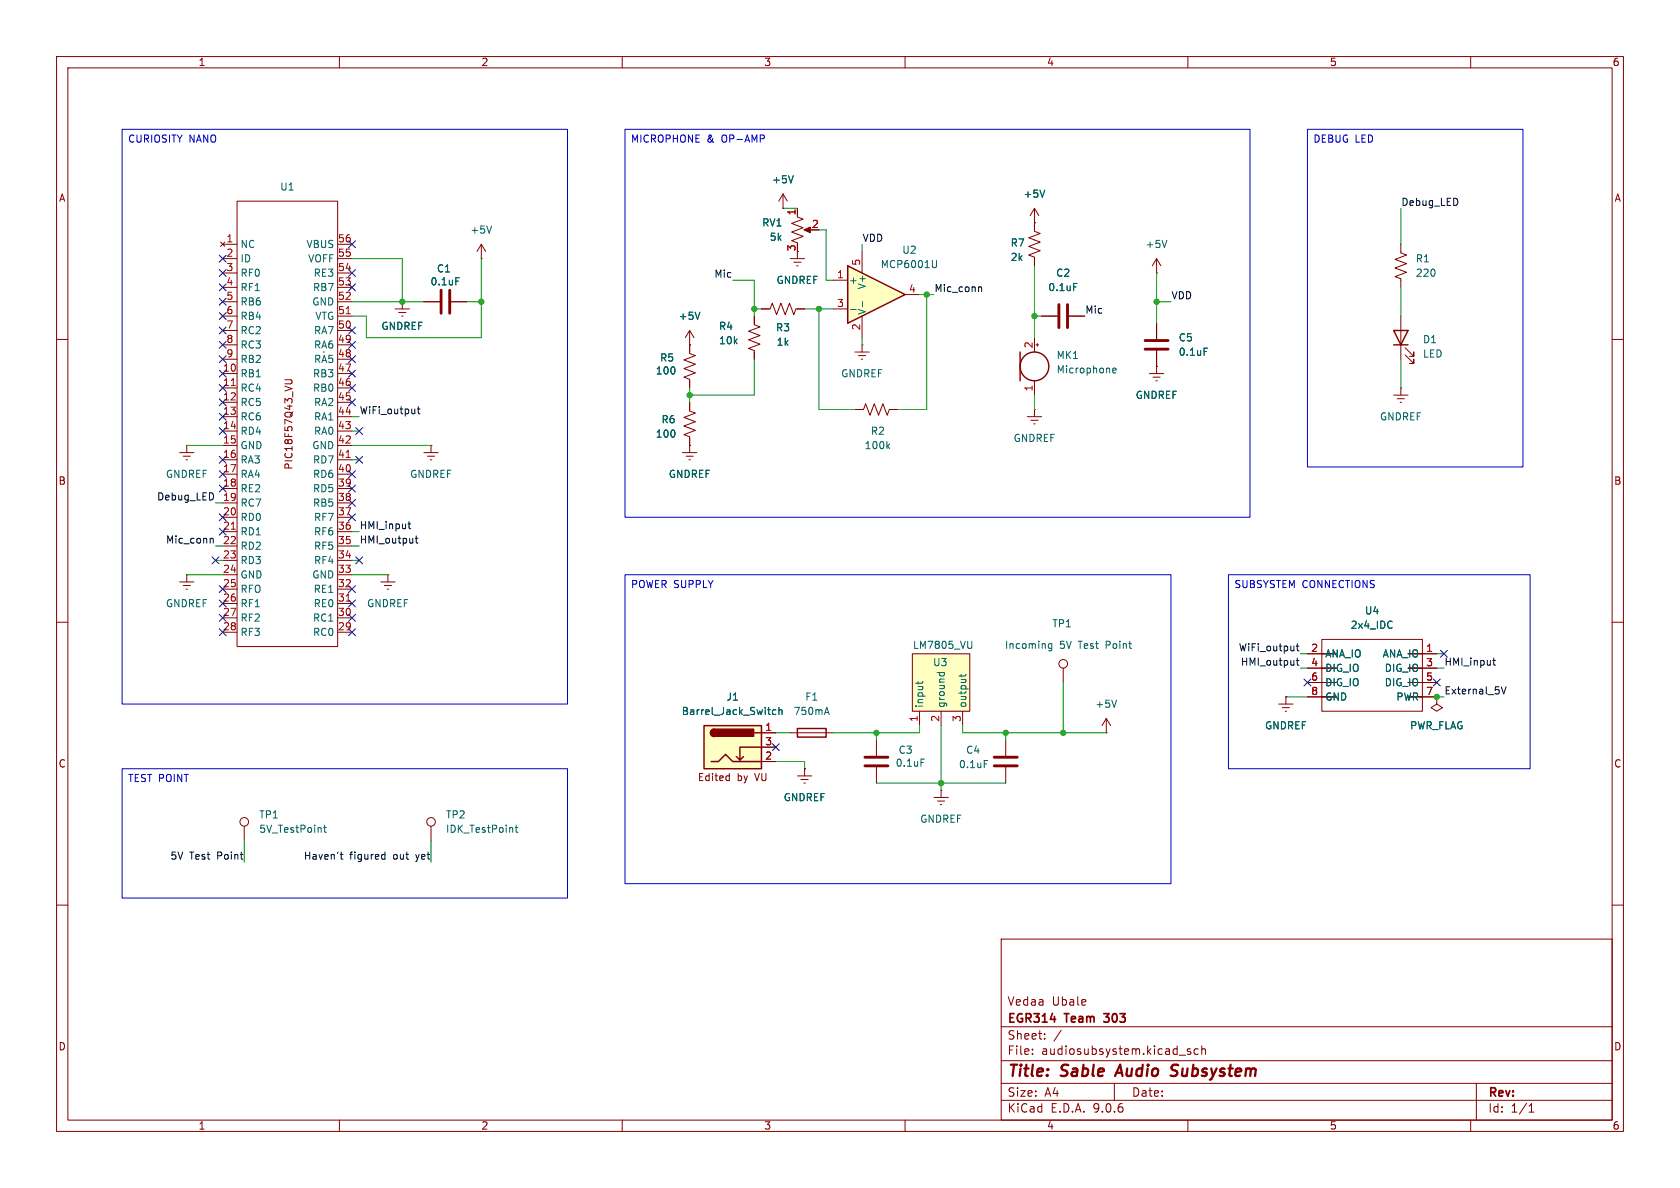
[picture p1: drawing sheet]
<svg xmlns="http://www.w3.org/2000/svg" width="297mm" height="210mm" viewBox="0 0 297 210" stroke-linecap="round" stroke-linejoin="round" font-family="sans-serif">
<g fill="none" stroke="#840000" stroke-width=".18">
<path d="M10 10h277v190h-277zM12 12h273v186h-273zM60 10v2M110 10v2M160 10v2M210 10v2M260 10v2M41.9 35.6h17.8v78.7h-17.8zM138.4 36.8h.1M138.4 34.3l-.7 1.3M138.4 34.3l.8 1.3M138.4 34.3v2.5"/>
<path d="M182.9 39.4h.1M182.9 36.8v4.1l1 .4-2 .7 2 .8-2 .8 2 .7-2 .8 1 .4v1.5M182.9 36.8l-.8 1.3M182.9 36.8l.7 1.3M39 42.8l.8 .8M39.4 53.3h2.5M39.4 55.9h2.5M39.4 43.2h2.5M39.4 45.7h2.5M39.4 48.3h2.5M39.4 50.8h2.5M39.4 58.4h2.5"/>
<path d="M39.8 42.8l-.8 .8M59.7 53.3h2.5M59.7 55.9h2.5M59.7 43.2h2.5M59.7 45.7h2.5M59.7 48.3h2.5M59.7 50.8h2.5M59.7 58.4h2.5M69.8 54.6h2.6M70.5 55.2h1.3M71 55.9h.2M71.1 53.3h.1"/>
<path d="M71.1 53.3v1.3M74.9 53.3h2.8M79.8 53.3h2.7M85.1 45.7h.1M85.1 43.2l-.8 1.3M85.1 43.2l.8 1.3M85.1 43.2v2.5M121.9 58.4v4.1l1 .4-2 .7 2 .8-2 .8 2 .7-2 .8 1 .4v1.5M121.9 58.4l-.7 1.3M121.9 58.4l.8 1.3M133.3 55.9v1.5l1.1 .4-2.1 .7 2.1 .8-2.1 .8 2.1 .7-2.1 .8 1 .4v1.5M134.6 54.6h1.5l.4-1 .8 2 .7-2 .8 2 .8-2 .7 2 .4-1h1.5"/>
<path d="M182.9 59.7v2.5M184.1 55.9h2.8M189 55.9h2.8M247.6 43.2v1.5l1.1 .4-2.1 .7 2.1 .8-2.1 .8 2.1 .7-2.1 .8 1 .4v1.5M10 60h2M39.4 63.5h2.5M39.4 61h2.5M39.4 66h2.5M39.4 68.6h2.5M39.4 71.1h2.5M39.4 73.7h2.5M39.4 76.2h2.5"/>
<path d="M39.4 78.7h2.5M50.4 67.1h1l.2 .3v.3l-.2 .2h-1M59.7 63.5h2.5M59.7 61h2.5M59.7 66h2.5M59.7 68.6h2.5M59.7 71.1h2.5M59.7 73.7h2.5M59.7 76.2h2.5M59.7 78.7h2.5M121.9 61h.1M121.9 71.1v1.5l1 .4-2 .8 2 .7-2 .8 2 .8-2 .7 1 .4v2.8"/>
<path d="M121.9 78.7h.1M151.1 62.2h2.6M151.8 62.9h1.2M152.3 63.5h.2M152.4 61h.1M152.4 61v1.2M181.6 73.7h2.5M182.2 74.3h1.3M182.8 74.9h.2M182.9 72.4h.1M182.9 67.3v2.6M182.9 72.4v1.3"/>
<path d="M183.1 61h.5M183.4 60.7v.5M285 60h2M39.4 81.3h2.5M39.4 83.8h2.5M39.4 86.4h2.5M39.4 88.9h2.5M39.4 91.4h2.5M39.4 94h2.5M39.4 96.5h2.5M39.4 99.1h2.5M59.7 81.3h2.5"/>
<path d="M59.7 83.8h2.5M59.7 86.4h2.5M59.7 88.9h2.5M59.7 91.4h2.5M59.7 94h2.5M59.7 96.5h2.5M59.7 99.1h2.5M120.6 80h2.6M121.3 80.6h1.3M121.8 81.3h.2M10 110h2M39.4 104.1h2.5"/>
<path d="M39.4 101.6h2.5M39.4 106.7h2.5M39.4 109.2h2.5M39.4 111.8h2.5M59.7 104.1h2.5M59.7 101.6h2.5M59.7 106.7h2.5M59.7 109.2h2.5M59.7 111.8h2.5M67.3 102.9h2.5M67.9 103.5h1.3M68.5 104.1h.2"/>
<path d="M68.6 101.6h.1M68.6 101.6v1.3M285 110h2M141 137.2h2.5M141.6 137.8h1.3M142.1 138.4h.3M142.2 135.9h.1M142.2 135.9v1.3M76.2 146.1v2.5M10 160h2M177 166h108v32h-108zM285 160h2"/>
<path d="M60 198v2M110 198v2M160 198v2M177 194.5h108M177 191.5h108M177 187.5h108M177 181.5h108M182.5 186.3v.1M182.5 185.5v.1M184.7 183.6v.1M184.7 182.8v.1M187.6 182.1l-1.3 2"/>
<path d="M197 191.5v3M210 198v2M210.5 185.5l-.4-.1-.2 .2 .1 .2 .5 .2v.3h-.6M211.8 185.5l-.4-.1-.3 .3v.4l.1 .2h.6M212.5 185.5l.2-.1 .3 .1 .1 .9M212.5 184.9v1.5M260 198v2M261 191.5v6.5M270.3 196.6h.9M270.3 195.5l.4-.4v1.5"/>
<circle cx="76.2" cy="145.3" r=".76"/>
</g>
<path d="M198 188.2l-.9 2M207.2 189l.8 .4M208 190l-.3 .2h-.5M208 188.2h-.4l-.5 .4" fill="none" stroke="#840000" stroke-width=".4"/>
<path d="M195.1 179.2h1M195.1 180.5l.2 .2" fill="none" stroke="#840000" stroke-width=".3"/>
<path d="M86.9 39.9l-.4 1.3M140.2 31.1l-.4 1.2M184.7 33.6l-.4 1.3M80.6 49.1h.6M123.7 55.2l-.4 1.3M189.8 50.1h.6M196.7 65.5l.6-.1v-.3h-.4l-.2 .2 .1 .6h.5M91.1 146.3h.5M91.2 145.9v1.1l.4 .1" fill="none" stroke="#006464" stroke-width=".18"/>
<path d="M78 51.3v4.1M79.5 51.3v4.1M187.2 53.8v4.1M188.7 53.8v4.1" fill="none" stroke="#840000" stroke-width=".51"/>
<path d="M61.2 55.5h.7M40.9 68.2h.7M40.9 93.6h.7M61.2 80.9h.7M61.2 106.3h.7" fill="none" stroke="#a90000" stroke-width=".18"/>
<g fill="none" stroke="#840000" stroke-width=".25">
<path d="M180.3 62.2v5.1"/>
<circle cx="182.9" cy="64.8" r="2.54"/>
</g>
<path d="M124.5 128.3h10.1v7.6h-10.1z" fill="#ffffc2"/>
<path d="M124.5 128.3h10.1v7.6h-10.1zM125.7 134.6h1.3l1.3-1.2 1.2 1.2h5.1M126.2 128.9a.64 .64 0 0 0-.6 .6 .64 .64 0 0 0 .6 .7M131.4 133.7l-.6 .7M133.3 129.5h1.3M134.6 132.1h-3.8v2.3l-.6-.7" fill="none" stroke="#840000" stroke-width=".25"/>
<g fill="#840000" stroke="#840000" stroke-width=".25">
<path d="M125.8 129.1l.4-.2v1.3a.63 .63 0 0 1-.5-.4 .63 .63 0 0 1 .1-.7z"/>
<path d="M126.2 128.9h7v1.3h-7z"/>
</g>
<g fill="none" stroke="#840000" stroke-width=".18">
<path d="M128.6 137.1l.3 .1M128.9 136.7v1.3M128.9 137.9l-.3 .1M134.6 129.5h2.6M134.6 132.1h2.6M134.6 134.6h2.6M166.4 139.7h.1M166.4 139.7v1.3M177.8 130.8v2.8M177.8 135.6v2.8M195.6 129.5h.1M195.6 127l-.8 1.3"/>
<path d="M195.6 127l.7 1.3M195.6 127v2.5M226.1 124.5h2.5M226.7 125.1h1.3M227.2 125.7h.3M227.3 123.2h.1M227.3 123.2v1.3M165.1 141h2.5M165.7 141.6h1.3M166.2 142.2h.3"/>
</g>
<path d="M137.2 125.5h-.4l-.2 .2 .1 .5h.5M137.7 125.6l.2-.1h.3v.8M137.7 125v1.3M174 134.4h.6M197.4 123.8l-.4 1.2" fill="none" stroke="#006464" stroke-width=".18"/>
<path d="M175.8 133.9h4M175.8 135.4h4" fill="none" stroke="#840000" stroke-width=".51"/>
<path d="M161.3 115.6h10.1v10.1h-10.1z" fill="#ffffc2"/>
<g fill="none" stroke="#840000" stroke-width=".18">
<path d="M141 38.4l1 .3-2 .8 2 .8-2 .7 2 .8-2 .7 1 .4v.3M141 36.8v1.3M139.7 45.7h2.5M140.3 46.4h1.3M140.8 47h.3M141 44.5v1.2M142.5 40.6h1M204.5 48.3h.1M204.5 45.7v2.6M204.5 57.2v2.7M204.5 45.7l-.8 1.3M204.5 45.7l.7 1.3"/>
<path d="M76.2 78.7h.1M76.2 78.7v1.3M203.2 66h2.5M203.8 66.7h1.3M204.3 67.3h.3M204.5 64.8h.1M204.5 62v4M246.4 69.9h2.5M247 70.5h1.3M247.5 71.1h.3M247.6 68.6h.1M247.6 68.6v1.3"/>
<path d="M74.9 80h2.6M75.6 80.6h1.2M76.1 81.3h.2M31.7 102.9h2.6M32.4 103.5h1.3M32.9 104.1h.2M33 101.6h.1M33 101.6v1.3M161.3 115.6h10.1v10.1h-10.1zM188 118.1v2.6M231.1 115.6h2.6M231.1 118.1h2.6"/>
<path d="M233.7 113h17.8v12.7h-17.8zM233.7 118.1h2.5zM248.9 115.6h2.6zM248.9 118.1h2.6zM251.5 115.6h2.5M251.5 118.1h2.5M154.9 130.8v2.8M154.9 135.6v2.8M162.6 125.7v2.6M166.4 125.7v2.6M170.2 125.7v2.6M231.1 120.7h2.6"/>
<path d="M231.1 123.2h2.6M233.7 120.7h2.5zM248.9 120.7h2.6zM248.9 123.2h2.6zM251.5 120.7h2.5M251.5 123.2h2.5M254 123.2v1.3l1 .6-1 .6-1-.6 1-.6M254 123.2h.1"/>
<circle cx="188" cy="117.3" r=".76"/>
</g>
<g fill="none" stroke="#006464" stroke-width=".18">
<path d="M206.3 42.5l-.4 1.3M212.9 61.5h.6M165.7 118.9h1.2M166.2 118.9l-.1 .4M166.9 118.9v.4M169.9 119.2v.5M170.8 119.2l-.2 .3h-1.1M171.8 113.4v1l-.2 .2M185.9 113.8v1l-.2 .2h-.3M185.9 113.8h-.3l-.3 .2 .2 .6h.4M162.3 120.5v.4M162.8 134.2h.6"/>
<path d="M163.1 120.5l-.1 .3h-1.1"/>
</g>
<path d="M202.4 60.2h4.1M202.4 61.7h4.1M152.9 135.4h4.1M152.9 133.9h4.1" fill="none" stroke="#840000" stroke-width=".51"/>
<path d="M142.1 40.6l1.2-.5v1z" fill="#840000" stroke="#840000" stroke-width=".18"/>
<path d="M149.9 47l10.1 5.1-10.1 5.1z" fill="#ffffc2"/>
<path d="M149.9 47l10.1 5.1-10.1 5.1zM246.4 58.4h2.5l-1.3 2.6zM246.4 61h2.5M141 128.8h5v1.5h-5z" fill="none" stroke="#840000" stroke-width=".25"/>
<g fill="none" stroke="#840000" stroke-width=".18">
<path d="M138.4 36.8h.1M141 36.8v1.3M182.9 39.4h.1M182.9 39.4v1.2M71.1 53.3h.1M74.9 53.3h2.8M79.8 53.3h2.7M133.3 55.9v1.3M134.6 54.6h1.3M141 54.6h1.2M147.3 49.5h2.6M147.3 54.6h2.6"/>
<path d="M152.4 44.5v3.8M152.4 55.9v3.8M160 52.1h2.6M182.9 45.7v1.3M184.1 55.9h2.8M189 55.9h2.8M204.5 57.2v2.7M247.6 55.9v7.6M33 78.7h.1M33 78.7v1.3M121.9 78.7h.1M121.9 61h.1"/>
<path d="M121.9 61v1.2M121.9 67.3v1.3M121.9 71.1v1.3M121.9 77.5v1.2M133.3 62.2v1.3M151.1 72.4h1.6l.3-1 .8 2 .8-2 .7 2 .8-2 .7 2 .4-1h1.5M204.5 64.8h.1M204.5 62v2.8M248.4 62.7l1.5 1.6v-.8v.8h-.7M248.4 61.5l1.5 1.5v-.8v.8h-.7M31.7 80h2.6M32.4 80.6h1.3"/>
<path d="M32.9 81.3h.2M231.1 115.6h2.6M231.1 118.1h2.6M251.5 115.6h2.5M251.5 118.1h2.5M134.6 129.5h2.6M134.6 132.1h2.6M134.6 134.6h2.6M139.7 129.5h7.6M142.2 135.9h.1M227.3 123.2h.1M231.1 120.7h2.6"/>
<path d="M231.1 123.2h2.6M251.5 120.7h2.5M251.5 123.2h2.5M254 123.2h.1M43.2 146.1v2.5"/>
<circle cx="43.2" cy="145.3" r=".76"/>
</g>
<g fill="none" stroke="#006464" stroke-width=".18">
<path d="M140.2 31.1l-.4 1.2M184.7 33.6l-.4 1.3M80.6 49.1h.6M123.7 55.2l-.4 1.3M150.4 54.7h1M152.5 53.3v1M165.6 46v1.1l-.2 .2h-.3M189.8 50.1h.6M156.9 78.8l.4 .5M157.3 78.5l-.5 .5M212.9 61.5h.6M137.2 125.5h-.4l-.2 .2 .1 .5h.5"/>
<path d="M137.7 125.6l.2-.1h.3v.8M137.7 125v1.3M145.9 125.9h.6M146.2 125l.4 1.3M57.2 146.3h.5M57.4 145.9v1.1l.3 .1"/>
</g>
<g fill="none" stroke="#0f0f0f" stroke-width=".18">
<path d="M173.1 50.8h.4v.8M73.8 72.3h.4M73.9 71.9v1.1l.3 .1M37.2 95.2h.4l.1 .8M72.1 92.6h.5M72.3 92.2v1.1l.3 .2M73.4 95.2h.5M73.6 94.7v1.1l.3 .2M229.2 116.8h.4M229.2 114.2h.4M229.3 113.8v1.1l.3 .2M229.3 116.3v1.1l.3 .2"/>
<path d="M263.9 116.8h.5M264.1 116.3v1.1l.3 .2M265.4 121.4l.4 1.3 .5-1.3M60.1 151h.5M60.3 150.6v1.1l.3 .2M67.7 151l.4 .1M68.1 151.8l-.4 .1M68.1 150.6v1.3"/>
</g>
<g fill="none" stroke="#009600" stroke-width=".18">
<path d="M138.4 36.8h2.6M247.6 36.8v6.4M62.2 45.7h8.9v7.6M62.2 53.3h12.7M82.5 53.3h2.6M85.1 45.7v14h-20.3v-3.8h-2.6M129.5 49.5h3.8v6.4M133.3 54.6h1.3M142.2 54.6h5.1M144.8 54.6v17.8h6.3M144.8 40.6h1.2v8.9h1.3M152.4 43.2v1.3"/>
<path d="M152.4 59.7v1.3M162.6 52.1h2.5M163.8 52.1v20.3h-5.1M182.9 55.9h1.2M182.9 47v12.7M204.5 53.3h2.5M204.5 48.3v8.9M247.6 50.8v5.1M33 78.7h6.4M62.2 78.7h14M62.2 76.2h1.3M62.2 73.7h1.3"/>
<path d="M121.9 68.6v2.5M133.3 63.5v6.4h-11.4M182.9 69.9v2.5M247.6 63.5v5.1M38.1 99.1h1.3M38.1 96.5h1.3M38.1 88.9h1.3M62.2 99.1h1.3M62.2 96.5h1.3M62.2 81.3h1.3M62.2 94h1.3M33 101.6h6.4"/>
<path d="M62.2 101.6h6.4M229.9 118.1h1.2M229.9 115.6h1.2M254 118.1h1.3M254 115.6h1.3M137.2 134.6h5v1.3M137.2 129.5h2.5M154.9 129.5v1.3M154.9 138.4h22.9M162.6 128.3v1.2h-15.3M166.4 128.3v11.4M170.2 128.3v1.2h25.4"/>
<path d="M177.8 129.5v1.3M188 120.7v8.8M227.3 123.2h3.8M254 123.2h1.3M43.2 148.6v3.8M76.2 148.6v3.8"/>
</g>
<g fill="none" stroke="#000084" stroke-width=".18">
<path d="M38.8 47.7l1.2 1.2M38.8 45.1l1.2 1.2M38.8 52.7l1.2 1.2M38.8 50.2l1.2 1.2M38.8 55.3l1.2 1.2M38.8 57.8l1.2 1.2M40 47.7l-1.2 1.2M40 45.1l-1.2 1.2M40 52.7l-1.2 1.2M40 50.2l-1.2 1.2M40 55.3l-1.2 1.2M40 57.8l-1.2 1.2"/>
<path d="M61.6 42.6l1.2 1.2M61.6 57.8l1.2 1.2M61.6 47.7l1.2 1.2M61.6 50.2l1.2 1.2M62.8 57.8l-1.2 1.2M62.8 42.6l-1.2 1.2M62.8 50.2l-1.2 1.2M62.8 47.7l-1.2 1.2M38.8 65.4l1.2 1.2M38.8 75.6l1.2 1.2M38.8 73.1l1.2 1.2M38.8 62.9l1.2 1.2"/>
<path d="M38.8 60.4l1.2 1.2M38.8 68l1.2 1.2M38.8 70.5l1.2 1.2M40 65.4l-1.2 1.2M40 75.6l-1.2 1.2M40 73.1l-1.2 1.2M40 70.5l-1.2 1.2M40 62.9l-1.2 1.2M40 60.4l-1.2 1.2M40 68l-1.2 1.2M61.6 65.4l1.2 1.2M61.6 62.9l1.2 1.2"/>
<path d="M61.6 60.4l1.2 1.2M61.6 70.5l1.2 1.2M61.6 68l1.2 1.2M62.8 65.4l-1.2 1.2M62.8 62.9l-1.2 1.2M62.8 60.4l-1.2 1.2M62.8 68l-1.2 1.2M62.8 70.5l-1.2 1.2M62.9 75.6l1.2 1.2M64.1 75.6l-1.2 1.2M37.5 98.5l1.2 1.2M38.7 98.5l-1.2 1.2"/>
<path d="M38.8 80.7l1.2 1.2M38.8 83.2l1.2 1.2M38.8 85.8l1.2 1.2M38.8 90.8l1.2 1.2M38.8 93.4l1.2 1.2M40 80.7l-1.2 1.2M40 83.2l-1.2 1.2M40 85.8l-1.2 1.2M40 90.8l-1.2 1.2M40 93.4l-1.2 1.2M61.6 88.3l1.2 1.2M61.6 90.8l1.2 1.2"/>
<path d="M61.6 83.2l1.2 1.2M61.6 85.8l1.2 1.2M62.8 88.3l-1.2 1.2M62.8 90.8l-1.2 1.2M62.8 83.2l-1.2 1.2M62.8 85.8l-1.2 1.2M62.9 98.5l1.2 1.2M62.9 80.7l1.2 1.2M64.1 98.5l-1.2 1.2M64.1 80.7l-1.2 1.2M38.8 103.5l1.2 1.2M38.8 111.2l1.2 1.2"/>
<path d="M38.8 106.1l1.2 1.2M38.8 108.6l1.2 1.2M40 111.2l-1.2 1.2M40 108.6l-1.2 1.2M40 103.5l-1.2 1.2M40 106.1l-1.2 1.2M61.6 103.5l1.2 1.2M61.6 111.2l1.2 1.2M61.6 108.6l1.2 1.2M61.6 106.1l1.2 1.2M62.8 103.5l-1.2 1.2M62.8 111.2l-1.2 1.2"/>
<path d="M62.8 108.6l-1.2 1.2M62.8 106.1l-1.2 1.2M254.7 115l1.2 1.2M255.9 115l-1.2 1.2M136.6 131.5l1.2 1.2M137.8 131.5l-1.2 1.2M230.5 120l1.2 1.3M231.7 120l-1.2 1.3M253.4 120l1.2 1.3M254.6 120l-1.2 1.3"/>
</g>
<path d="M21.6 22.9h78.7v101.6h-78.7zM110.5 22.9h110.5v68.5h-110.5zM231.1 22.9h38.1v59.7h-38.1zM110.5 101.6h96.5v54.6h-96.5zM217.2 101.6h53.3v34.3h-53.3zM21.6 135.9h78.7v22.9h-78.7z" fill="none" stroke="#0000c2" stroke-width=".18"/>
<g fill="#009600" stroke="#009600" stroke-width=".18">
<circle cx="121.9" cy="69.9" r=".46"/>
<circle cx="144.8" cy="54.6" r=".46"/>
<circle cx="133.3" cy="54.6" r=".46"/>
<circle cx="71.1" cy="53.3" r=".46"/>
<circle cx="85.1" cy="53.3" r=".46"/>
<circle cx="163.8" cy="52.1" r=".46"/>
<circle cx="204.5" cy="53.3" r=".46"/>
<circle cx="182.9" cy="55.9" r=".46"/>
<circle cx="254" cy="123.2" r=".46"/>
<circle cx="154.9" cy="129.5" r=".46"/>
<circle cx="166.4" cy="138.4" r=".46"/>
<circle cx="188" cy="129.5" r=".46"/>
<circle cx="177.8" cy="129.5" r=".46"/>
</g>
<g font-size="2.8" fill="#840000">
<text x="178" y="190.9">Title:</text>
<text x="187.7" y="190.9">Sable</text>
<text x="198.3" y="190.9">Audio</text>
<text x="208.7" y="190.9">Subsystem</text>
</g>
<g font-size="2.1" fill="#840000">
<text x="178" y="178">Vedaa</text>
<text x="185.9" y="178">Ubale</text>
<text x="178" y="184">Sheet:</text>
<text x="178" y="181.2">EGR314</text>
<text x="188.4" y="181.2">Team</text>
<text x="195.9" y="181.2">303</text>
<text x="178" y="186.7">File:</text>
<text x="184.1" y="186.7">audiosubsystem.kicad_sch</text>
<text x="178" y="196.9">KiCad</text>
<text x="178" y="194.1">Size:</text>
<text x="184.7" y="194.1">A4</text>
<text x="185.7" y="196.9">E.D.A.</text>
<text x="193.3" y="196.9">9.0.6</text>
<text x="200" y="194.1">Date:</text>
<text x="263" y="194.3">Rev:</text>
<text x="263" y="196.9">Id:</text>
<text x="267.1" y="196.9">1/1</text>
</g>
<g font-size="1.8" fill="#840000">
<text x="35" y="11.9">1</text>
<text x="85" y="11.9">2</text>
<text x="135" y="11.9">3</text>
<text x="185" y="11.9">4</text>
<text x="235" y="11.9">5</text>
<text x="285" y="11.9">6</text>
<text x="10.3" y="35.9">A</text>
<text x="285.3" y="35.9">A</text>
<text x="140.7" y="44.5" transform="rotate(-90 140.7 44.5)">3</text>
<text x="51.9" y="83.1" transform="rotate(-90 51.9 83.1)">PIC18F57Q43_VU</text>
<text x="10.3" y="85.9">B</text>
<text x="285.3" y="85.9">B</text>
<text x="10.3" y="135.9">C</text>
<text x="285.3" y="135.9">C</text>
<text x="123.3" y="138.3">Edited</text>
<text x="130.3" y="138.3">by</text>
<text x="133.6" y="138.3">VU</text>
<text x="10.3" y="185.9">D</text>
<text x="285.3" y="185.9">D</text>
<text x="35" y="199.9">1</text>
<text x="85" y="199.9">2</text>
<text x="135" y="199.9">3</text>
<text x="185" y="199.9">4</text>
<text x="235" y="199.9">5</text>
<text x="285" y="199.9">6</text>
</g>
<g font-size="1.8" fill="#0000c2">
<text x="22.5" y="25.5">CURIOSITY NANO</text>
<text x="111.4" y="25.5">MICROPHONE</text>
<text x="125" y="25.5">&amp;</text>
<text x="127.7" y="25.5">OP-AMP</text>
<text x="232.1" y="25.5">DEBUG LED</text>
<text x="111.4" y="104.3">POWER SUPPLY</text>
<text x="218.1" y="104.3">SUBSYSTEM CONNECTIONS</text>
<text x="22.5" y="138.6">TEST POINT</text>
</g>
<g font-size="1.8" fill="#006464">
<text x="49.4" y="33.9">U1</text>
<text x="136.4" y="32.6">+5V</text>
<text x="180.8" y="35.2">+5V</text>
<text x="83.1" y="41.5">+5V</text>
<text x="134.6" y="40.2">RV1</text>
<text x="42.4" y="44">NC</text>
<text x="42.4" y="46.6">ID</text>
<text x="54.1" y="44">VBUS</text>
<text x="54.4" y="46.6">VOFF</text>
<text x="136" y="42.8">5k</text>
<text x="155.6" y="47.6">MCP6001U</text>
<text x="159.4" y="45.1">U2</text>
<text x="178.6" y="43.8">R7</text>
<text x="178.6" y="46.3">2k</text>
<text x="202.4" y="44">+5V</text>
<text x="250.2" y="46.6">R1</text>
<text x="42.4" y="49.1">RF0</text>
<text x="42.4" y="51.7">RF1</text>
<text x="55.2" y="51.7">RB7</text>
<text x="55.4" y="49.1">RE3</text>
<text x="76" y="50.6">0.1uF</text>
<text x="77.1" y="48.4">C1</text>
<text x="137.2" y="50.4">GNDREF</text>
<text x="150" y="50.4">+</text>
<text x="153.3" y="51.3" transform="rotate(-90 153.3 51.3)">V+</text>
<text x="185.2" y="51.7">0.1uF</text>
<text x="186.6" y="49.1">C2</text>
<text x="250.2" y="49.1">220</text>
<text x="42.4" y="54.2">RB6</text>
<text x="42.4" y="56.7">RB4</text>
<text x="42.4" y="59.3">RC2</text>
<text x="55.1" y="54.2">GND</text>
<text x="55.4" y="59.3">RA7</text>
<text x="55.7" y="56.7">VTG</text>
<text x="67.3" y="58.5">GNDREF</text>
<text x="119.9" y="56.7">+5V</text>
<text x="127" y="58.5">R4</text>
<text x="137.1" y="58.8">R3</text>
<text x="153.3" y="55.8" transform="rotate(-90 153.3 55.8)">V-</text>
<text x="42.4" y="61.8">RC3</text>
<text x="42.4" y="64.4">RB2</text>
<text x="55.4" y="61.8">RA6</text>
<text x="55.4" y="64.4">RA5</text>
<text x="116.6" y="64.1">R5</text>
<text x="127" y="61.1">10k</text>
<text x="137.2" y="61.3">1k</text>
<text x="186.7" y="63.7">MK1</text>
<text x="208.3" y="60.6">C5</text>
<text x="208.3" y="63.1">0.1uF</text>
<text x="251.5" y="60.9">D1</text>
<text x="251.5" y="63.4">LED</text>
<text x="42.4" y="66.9">RB1</text>
<text x="42.4" y="69.4">RC4</text>
<text x="42.4" y="72">RC5</text>
<text x="55.2" y="66.9">RB3</text>
<text x="55.2" y="69.4">RB0</text>
<text x="55.4" y="72">RA2</text>
<text x="115.8" y="66.4">100</text>
<text x="148.6" y="66.9">GNDREF</text>
<text x="186.7" y="66.2">Microphone</text>
<text x="200.7" y="70.7">GNDREF</text>
<text x="42.4" y="74.5">RC6</text>
<text x="42.4" y="77.1">RD4</text>
<text x="55.4" y="74.5">RA1</text>
<text x="55.4" y="77.1">RA0</text>
<text x="115.8" y="77.6">100</text>
<text x="116.8" y="75">R6</text>
<text x="153.9" y="77.1">R2</text>
<text x="243.9" y="74.5">GNDREF</text>
<text x="42.4" y="79.6">GND</text>
<text x="42.4" y="82.1">RA3</text>
<text x="55.1" y="79.6">GND</text>
<text x="55.2" y="82.1">RD7</text>
<text x="152.8" y="79.6">100k</text>
<text x="179.1" y="78.3">GNDREF</text>
<text x="29.2" y="84.7">GNDREF</text>
<text x="42.4" y="84.7">RA4</text>
<text x="42.4" y="87.2">RE2</text>
<text x="42.4" y="89.8">RC7</text>
<text x="55.2" y="84.7">RD6</text>
<text x="55.2" y="87.2">RD5</text>
<text x="55.2" y="89.8">RB5</text>
<text x="72.4" y="84.7">GNDREF</text>
<text x="118.1" y="84.7">GNDREF</text>
<text x="42.4" y="92.3">RD0</text>
<text x="42.4" y="94.8">RD1</text>
<text x="55.4" y="92.3">RF7</text>
<text x="55.4" y="94.8">RF6</text>
<text x="42.4" y="97.4">RD2</text>
<text x="42.4" y="99.9">RD3</text>
<text x="55.4" y="97.4">RF5</text>
<text x="55.4" y="99.9">RF4</text>
<text x="29.2" y="107.5">GNDREF</text>
<text x="42.4" y="102.5">GND</text>
<text x="42.4" y="105">RFO</text>
<text x="42.4" y="107.5">RF1</text>
<text x="55.1" y="102.5">GND</text>
<text x="55.4" y="105">RE1</text>
<text x="55.4" y="107.5">RE0</text>
<text x="64.8" y="107.5">GNDREF</text>
<text x="42.4" y="110.1">RF2</text>
<text x="42.4" y="112.6">RF3</text>
<text x="55.2" y="110.1">RC1</text>
<text x="55.2" y="112.6">RC0</text>
<text x="185.9" y="111.1">TP1</text>
<text x="238.7" y="111.4">2x4_IDC</text>
<text x="241.2" y="108.8">U4</text>
<text x="161.3" y="114.9">LM7805_VU</text>
<text x="164.9" y="118">U3</text>
<text x="177.6" y="114.9">Incoming</text>
<text x="187.3" y="114.9">5V</text>
<text x="190.8" y="114.9">Test</text>
<text x="195.8" y="114.9">Point</text>
<text x="234.2" y="116.4">ANA_IO</text>
<text x="234.2" y="119">DIG_IO</text>
<text x="244.3" y="116.4">ANA_IO</text>
<text x="244.7" y="119">DIG_IO</text>
<text x="128.3" y="124.1">J1</text>
<text x="142.3" y="124.1">F1</text>
<text x="163.4" y="125.2" transform="rotate(-90 163.4 125.2)">input</text>
<text x="167.2" y="125.2" transform="rotate(-90 167.2 125.2)">ground</text>
<text x="171" y="125.2" transform="rotate(-90 171 125.2)">output</text>
<text x="193.5" y="125.3">+5V</text>
<text x="234.2" y="121.5">DIG_IO</text>
<text x="234.2" y="124.1">GND</text>
<text x="244.7" y="121.5">DIG_IO</text>
<text x="246.8" y="124.1">PWR</text>
<text x="120.4" y="126.6">Barrel_Jack_Switch</text>
<text x="140.2" y="126.6">750mA</text>
<text x="223.5" y="129.1">GNDREF</text>
<text x="249.2" y="129.1">PWR_FLAG</text>
<text x="158.3" y="135.7">0.1uF</text>
<text x="158.8" y="133.5">C3</text>
<text x="169.4" y="136">0.1uF</text>
<text x="170.7" y="133.5">C4</text>
<text x="138.4" y="141.8">GNDREF</text>
<text x="45.7" y="144.9">TP1</text>
<text x="45.7" y="147.4">5V_TestPoint</text>
<text x="78.7" y="144.9">TP2</text>
<text x="78.7" y="147.4">IDK_TestPoint</text>
<text x="162.6" y="145.6">GNDREF</text>
</g>
<g font-size="1.8" fill="#a90000">
<text x="140.7" y="38.2" transform="rotate(-90 140.7 38.2)">1</text>
<text x="143.4" y="40.4">2</text>
<text x="39.9" y="42.9">1</text>
<text x="39.9" y="45.5">2</text>
<text x="59.6" y="42.9">56</text>
<text x="59.6" y="45.5">55</text>
<text x="152.1" y="47.1" transform="rotate(-90 152.1 47.1)">5</text>
<text x="39.9" y="48">3</text>
<text x="39.9" y="50.5">4</text>
<text x="39.9" y="53.1">5</text>
<text x="59.6" y="48">54</text>
<text x="59.6" y="50.5">53</text>
<text x="59.6" y="53.1">52</text>
<text x="147.9" y="49.3">1</text>
<text x="160.6" y="51.8">4</text>
<text x="39.9" y="55.6">6</text>
<text x="39.9" y="58.2">7</text>
<text x="59.6" y="55.6">51</text>
<text x="59.6" y="58.2">50</text>
<text x="147.9" y="54.4">3</text>
<text x="152.1" y="58.5" transform="rotate(-90 152.1 58.5)">2</text>
<text x="39.3" y="65.8">10</text>
<text x="39.9" y="60.7">8</text>
<text x="39.9" y="63.2">9</text>
<text x="59.6" y="60.7">49</text>
<text x="59.6" y="63.2">48</text>
<text x="59.6" y="65.8">47</text>
<text x="182.6" y="61.7" transform="rotate(-90 182.6 61.7)">2</text>
<text x="39.3" y="68.3">11</text>
<text x="39.3" y="70.9">12</text>
<text x="59.6" y="68.3">46</text>
<text x="59.6" y="70.9">45</text>
<text x="182.6" y="69.3" transform="rotate(-90 182.6 69.3)">1</text>
<text x="39.3" y="73.4">13</text>
<text x="39.3" y="75.9">14</text>
<text x="59.6" y="73.4">44</text>
<text x="59.6" y="75.9">43</text>
<text x="39.3" y="78.5">15</text>
<text x="39.3" y="81">16</text>
<text x="39.3" y="83.6">17</text>
<text x="59.6" y="78.5">42</text>
<text x="59.6" y="81">41</text>
<text x="59.6" y="83.6">40</text>
<text x="39.3" y="86.1">18</text>
<text x="39.3" y="88.6">19</text>
<text x="59.6" y="86.1">39</text>
<text x="59.6" y="88.6">38</text>
<text x="39.3" y="91.2">20</text>
<text x="39.3" y="93.7">21</text>
<text x="59.6" y="91.2">37</text>
<text x="59.6" y="93.7">36</text>
<text x="39.3" y="96.3">22</text>
<text x="39.3" y="98.8">23</text>
<text x="39.3" y="101.3">24</text>
<text x="59.6" y="96.3">35</text>
<text x="59.6" y="98.8">34</text>
<text x="59.6" y="101.3">33</text>
<text x="39.3" y="103.9">25</text>
<text x="39.3" y="106.4">26</text>
<text x="59.6" y="103.9">32</text>
<text x="59.6" y="106.4">31</text>
<text x="39.3" y="109">27</text>
<text x="39.3" y="111.5">28</text>
<text x="59.6" y="109">30</text>
<text x="59.6" y="111.5">29</text>
<text x="231.7" y="115.3">2</text>
<text x="231.7" y="117.9">4</text>
<text x="252" y="115.3">1</text>
<text x="252" y="117.9">3</text>
<text x="231.7" y="120.4">6</text>
<text x="231.7" y="122.9">8</text>
<text x="252" y="120.4">5</text>
<text x="252" y="122.9">7</text>
<text x="135.2" y="129.3">1</text>
<text x="135.2" y="131.8">3</text>
<text x="162.3" y="127.7" transform="rotate(-90 162.3 127.7)">1</text>
<text x="166.1" y="127.7" transform="rotate(-90 166.1 127.7)">2</text>
<text x="169.9" y="127.7" transform="rotate(-90 169.9 127.7)">3</text>
<text x="135.2" y="134.4">2</text>
</g>
<g font-size="1.8" fill="#0f0f0f">
<text x="247.6" y="36.5">Debug_LED</text>
<text x="152.4" y="42.8">VDD</text>
<text x="126.2" y="49.2">Mic</text>
<text x="165.1" y="51.7">Mic_conn</text>
<text x="207" y="53">VDD</text>
<text x="191.8" y="55.5">Mic</text>
<text x="63.5" y="73.3">WiFi_output</text>
<text x="27.7" y="88.6">Debug_LED</text>
<text x="63.5" y="93.6">HMI_input</text>
<text x="29.2" y="96.2">Mic_conn</text>
<text x="63.5" y="96.2">HMI_output</text>
<text x="218.9" y="115.2">WiFi_output</text>
<text x="219.3" y="117.8">HMI_output</text>
<text x="255.3" y="117.8">HMI_input</text>
<text x="255.3" y="122.8">External_5V</text>
<text x="30" y="152.1">5V</text>
<text x="33.5" y="152.1">Test</text>
<text x="38.5" y="152.1">Point</text>
<text x="53.6" y="152.1">Haven't</text>
<text x="61.8" y="152.1">figured</text>
<text x="69.6" y="152.1">out</text>
<text x="73.8" y="152.1">yet</text>
</g>
</svg>
